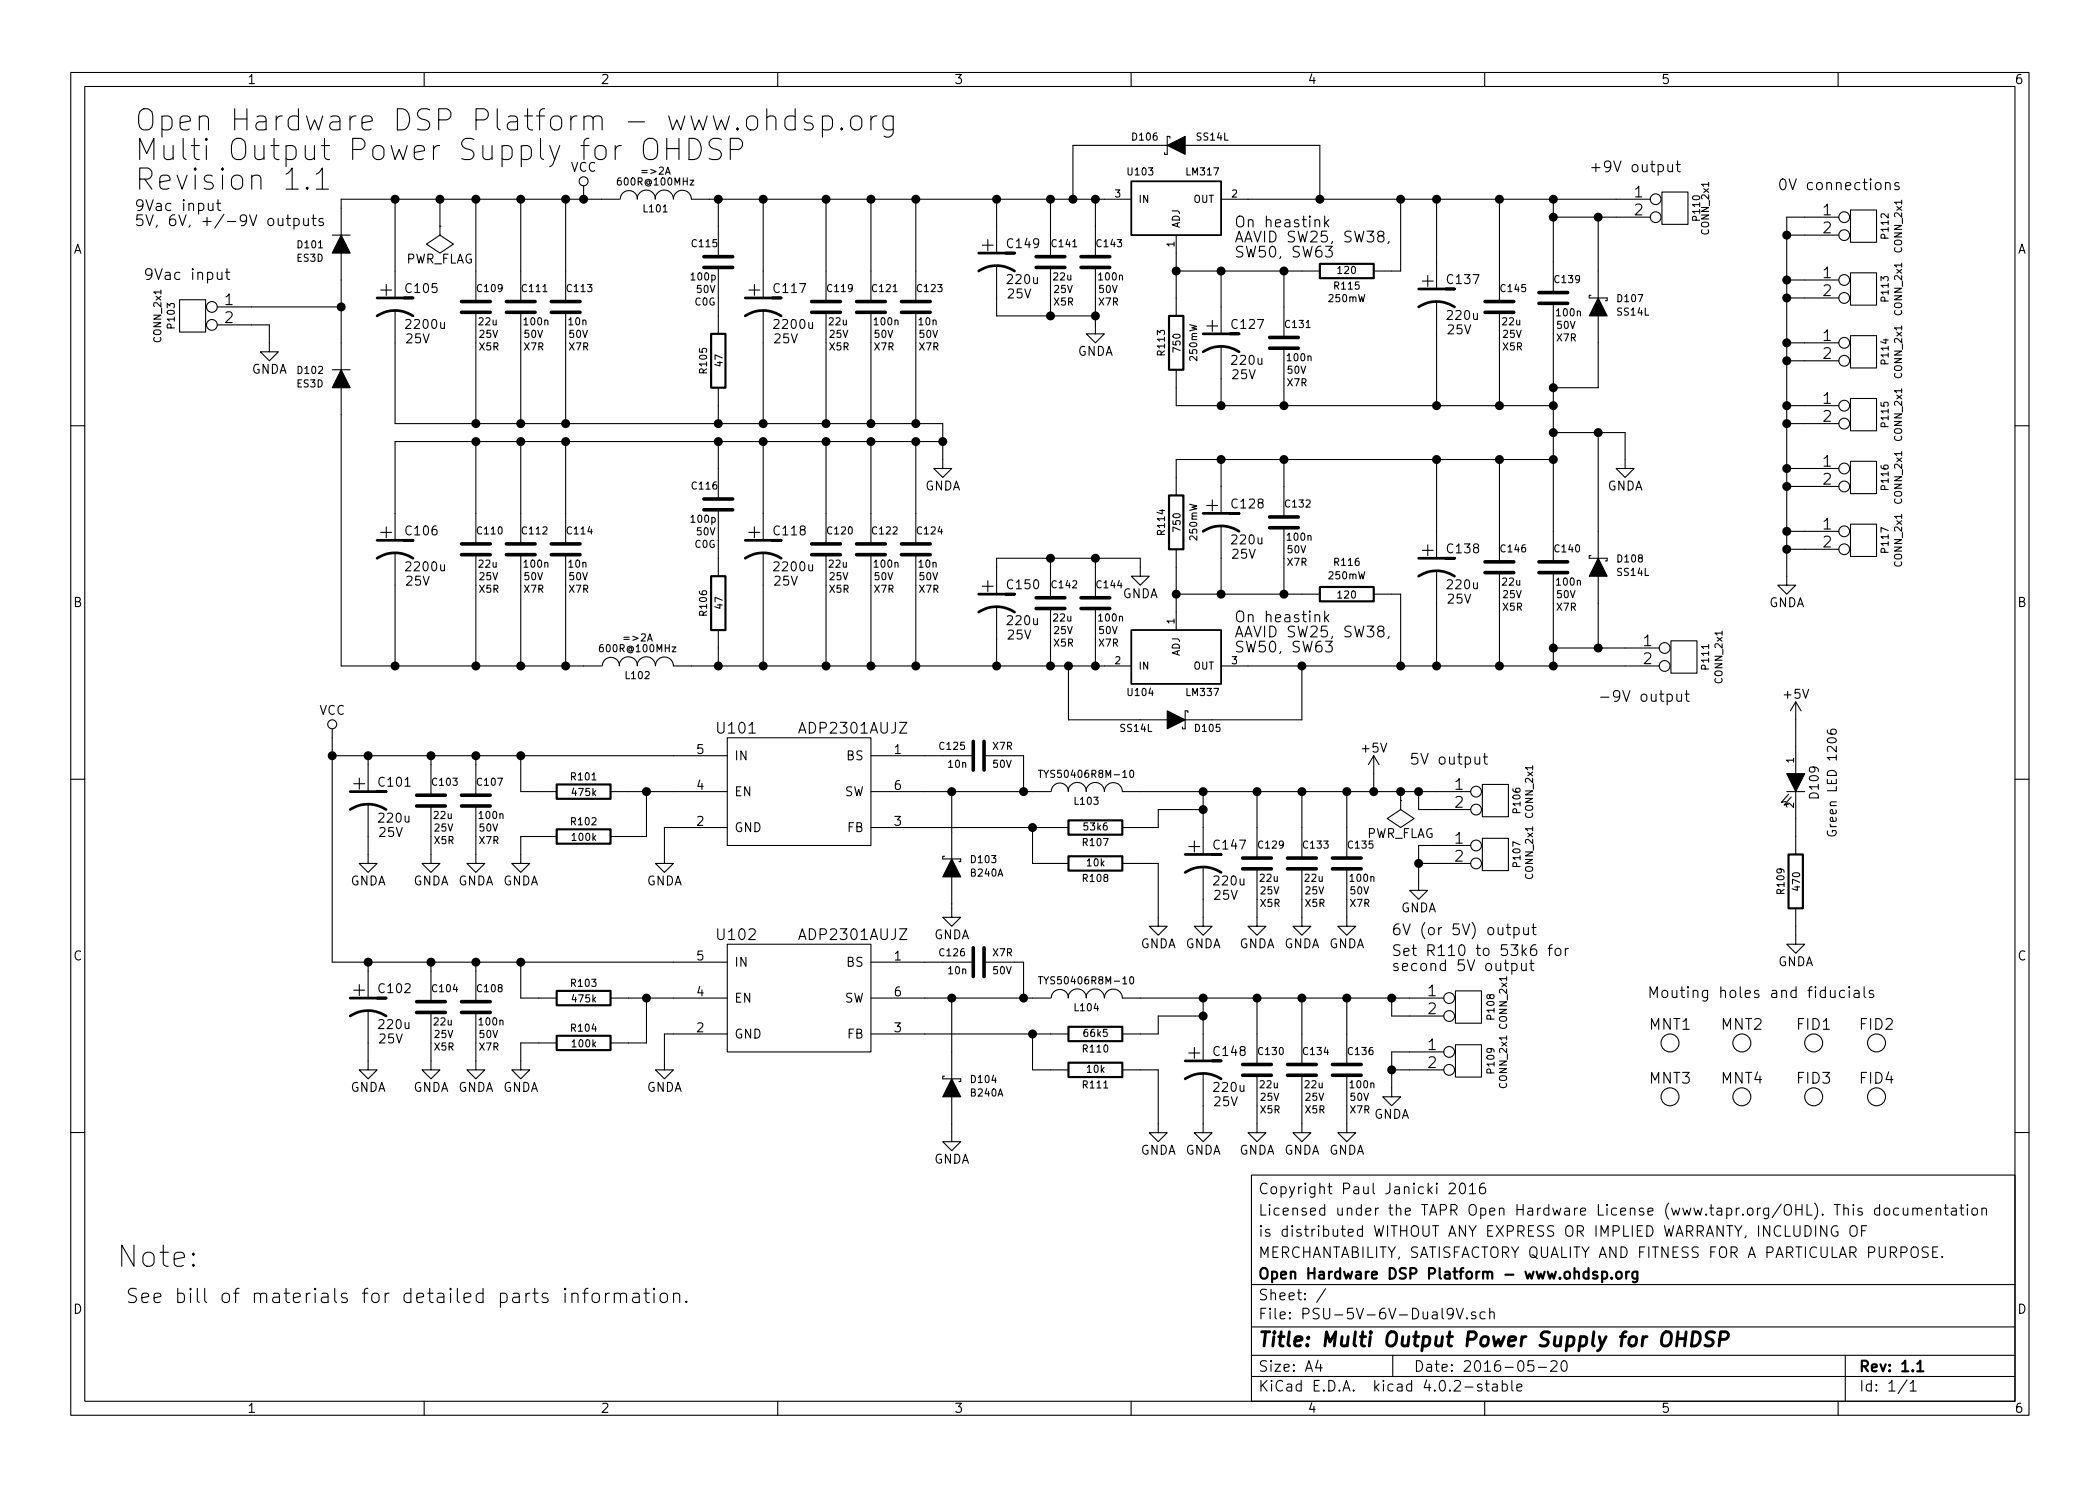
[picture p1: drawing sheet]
<svg xmlns="http://www.w3.org/2000/svg" width="297mm" height="210mm" viewBox="0 0 297 210" stroke-linecap="round" stroke-linejoin="round" font-family="sans-serif">
<g fill="none" stroke="#000" stroke-width=".15">
<path d="M10 10.3h277v189.9h-277zM12 12.2h273v186.1h-273zM60 10.3v1.9M91.4 19.7a1.02 1.02 0 0 1 1.5 .3l.1 .6v1l-.1 .6a1.03 1.03 0 0 1-1.2 .4 1.03 1.03 0 0 1-.7-1v-1l.2-.6zM94.3 19.6v3M96 19.6v3M97.5 19.6a1.41 1.41 0 0 1 1.7 1.7 1.31 1.31 0 0 1-1.7 1.3zM102 19.7l-.4-.1h-.7a.74 .74 0 0 0-.6 .7 .74 .74 0 0 0 .6 .7 1.07 1.07 0 0 1 1.1 .7 .77 .77 0 0 1-.6 .9h-.7l-.4-.2M108.5 16.7a.76 .76 0 0 1 1.3 .1v1.6M110 10.3v1.9M112.5 16.5a.96 .96 0 0 0-1.5 .5v.8l.2 .3a.99 .99 0 0 0 1.3 .2M112.5 15.4v3"/>
<path d="M114.9 16.5l-.3-.1h-.4l-.3 .1-.2 .3 .2 .4 1 .3 .1 .3-.1 .5-.3 .1h-.6l-.3-.1M116.3 16.5l.3-.1h.6l.3 .1 .3 .5v.8l-.3 .5-.3 .1h-.6l-.3-.1M116.3 16.4v3M119 18.1l.2 .2-.2 .1-.1-.1 .1-.2v.3M120.5 16.7a.81 .81 0 0 1 1.4 .3v.8a.82 .82 0 0 1-.8 .6 .82 .82 0 0 1-.8-.6v-.8zM123.2 16.4v2M124.1 16.4a.73 .73 0 0 0-.9 .6M126.3 16.4v2.4a.84 .84 0 0 1-1.3 .4M126.3 16.5a.96 .96 0 0 0-1.4 .5v.8l.1 .3a.99 .99 0 0 0 1.3 .2M160 10.3v1.9M165.5 19.6v-.3h-.4v2.5h-.4v-.2M210 10.3v1.9"/>
<path d="M260 10.3v1.9M29.5 28.8v.8a.38 .38 0 0 0 .6 0M30.1 28.8v1M30.6 28.8h.6M30.7 38.5v.8a.38 .38 0 0 0 .7 .1M30.8 28.3v1.3l.1 .1 .3 .1M31.4 38.5v1M31.9 38.5h.6M32.1 38v1.3l.1 .2h.3M39.3 30.9v.8a.38 .38 0 0 0 .7 .1M40 30.9v1M40.5 30.9h.6"/>
<path d="M40.7 30.4v1.3l.1 .1 .3 .1M41.6 31a.48 .48 0 0 1 .6 .1l.1 .5a.48 .48 0 0 1-.7 .2M41.6 30.9v1.5M43 30.9v.8a.38 .38 0 0 0 .6 .1M43.5 26.5l.1 .1-.1 .2-.2-.2 .2-.1v.3M43.6 30.9v1M44.1 30.9h.6M44.3 30.4v1.3l.1 .1 .3 .1M44.7 24.6l.3-.1 .6-.7v3M44.7 26.8h1.8M45.7 31l-.4-.1-.2 .2 .1 .2 .5 .2 .1 .1-.1 .2-.1 .1-.5-.1M47 33.3h2.5"/>
<path d="M48.3 35.8v16.5M55.9 28.2v14M62.2 32h.1M62.2 32v1.3l1.9 1.2-1.9 1.3-1.9-1.3 1.9-1.2M62.2 28.2v3.8M67.3 28.2v14.5M73.7 28.2v14.5M80 28.2v14.5M82.5 26.3v1.9M87.6 28.2h-39.3v5.1M87.7 28.2a1.22 1.22 0 0 1 1.3-1.2 1.22 1.22 0 0 1 1.2 1.2M90.1 28.2a1.3 1.3 0 0 1 1.3-1.3 1.3 1.3 0 0 1 1.3 1.3"/>
<path d="M92.7 28.2a1.3 1.3 0 0 1 1.3-1.3 1.3 1.3 0 0 1 1.2 1.3 1.27 1.27 0 0 1 1.3-1.3 1.27 1.27 0 0 1 1.3 1.3M94.3 21h1.7M97.8 28.2h62.2M101.6 28.2v8.1M101.6 37.8v9.4M103.3 21.2h1.1a.81 .81 0 0 0 .7-.8 .81 .81 0 0 0-.7-.8h-1.1v3M107.9 28.2v14M116.8 28.2v14.5M123.2 28.2v14.5M129.5 28.2v14.5M141 37.6v7.1h13.9M141 28.2v7.6"/>
<path d="M148.6 28.2v8.1M148.6 37.8v6.9M154.9 37.8v9.4h1.3l-1.3 1.3-1.2-1.3h1.2M154.9 28.2v8.1M165.1 20.6h-13.3v7.6M166.4 33.3v11.4M166.4 38.3h20.3M167.6 20.6h19.1v7.6M172.7 28.2h60.7M172.7 38.3v8.9M181.6 38.3v9.4M187.4 30.6v1.5"/>
<path d="M187.5 34.8h.9l-.5 .6a.44 .44 0 0 1 .5 .3v.4l-.1 .2-.6 .1-.2-.2M187.5 31.5l.5 .6M188 31.1l-.6 .6M195.2 33.4l-.3-.3v-.2a.48 .48 0 0 1 .8 0l.1 .2-.3 .3a.47 .47 0 0 0-.6 .2v.4a.48 .48 0 0 0 .4 .3 .48 .48 0 0 0 .5-.3v-.4l-.3-.2M196.5 34.2l-.2 .3M198.1 28.2v10.1h-3.8M203.2 28.2v12.7M212.1 28.2v14.5M219.7 28.2v13.2M219.7 30.7h13.7M226.1 30.7v11.5M235.1 27.2h3.7v4.5h-3.7z"/>
<path d="M235.9 23.3v.8a.38 .38 0 0 0 .7 0M236.6 23.3v1M237.1 23.3h.6M237.3 22.8v1.3l.1 .1 .3 .1M252.7 33.3h7.4M252.7 39.6h7.4M260.1 30.7h-7.4v52.1h1.3l-1.3 1.3-1.2-1.3h1.2M261.7 29.7h3.7v4.6h-3.7zM261.7 38.6h3.7v4.6h-3.7zM266.7 26a.38 .38 0 0 1 .7 .1v.7M266.7 25.8v1M268.6 25.9l-.4-.1-.2 .3 .1 .2 .5 .1 .1 .2-.1 .2h-.1h-.5"/>
<path d="M25.4 42.4h3.7v4.6h-3.7zM30.7 46h7.4v3.8h1.3l-1.3 1.2-1.3-1.2h1.3M30.7 43.4h17.6M47 52.3h2.5M48.3 54.9v39.3h36.8M55.9 43.9v16h77.4v6.4h1.3l-1.3 1.3-1.2-1.3h1.2M67.3 44.2v15.7M73.7 44.2v15.7M80 44.2v15.7M101.6 54.9v5M107.9 43.9v16M116.8 44.2v15.7"/>
<path d="M123.2 44.2v15.7M129.5 44.2v15.7M166.4 52.3v5.1h53.3M172.7 49v8.4M181.6 49.3v8.1M203.2 42.7v14.7M212.1 44.2v13.2M219.7 42.9v36.6M225 41.8h-.2v.4h2.5v.3h-.2M226.1 44.7v10.2h-6.4M252.7 57.4h7.4M252.7 59.9h7.4"/>
<path d="M252.7 51h7.4M252.7 48.5h7.4M252.7 42.2h7.4M261.7 47.5h3.7v4.6h-3.7zM261.7 56.4h3.7v4.6h-3.7zM10 60.2h2M55.9 78.2v16M67.3 62.5v14.5M67.3 78.5v15.7M73.7 62.5v14.5M73.7 78.5v15.7M80 62.5v14.5"/>
<path d="M80 78.5v15.7M101.6 62.5v8.1M101.6 72.1v9.4M107.9 62.5v13.9M107.9 78.2v16M116.8 62.5v14.5M116.8 78.5v15.7M123.2 62.5v14.5M123.2 78.5v15.7M129.5 62.5v14.5M129.5 78.5v15.7M133.3 62.5h-77.4v13.9"/>
<path d="M148.6 79v5.6M154.9 79v5.6M166.4 77.7v11.4M172.7 65v7.6M172.7 74.4v9.7M181.6 65v8.1M181.6 74.7v9.4M203.2 65v14M212.1 65v14.5M219.7 61.2h10.2v5.1h1.2l-1.2 1.3-1.3-1.3h1.3M219.7 65h-53.3v5.1M225 78.6h-.2v.4h2.5v.4h-.2"/>
<path d="M226.1 61.2v17.8M252.7 77.7h7.4M252.7 75.2h7.4M252.7 68.8h7.4M252.7 66.3h7.4M261.7 65.3h3.7v4.5h-3.7zM261.7 74.2h3.7v4.5h-3.7zM285 60.2h2M85.2 94.2a1.22 1.22 0 0 1 1.2-1.2 1.22 1.22 0 0 1 1.2 1.2M87.6 94.2a1.3 1.3 0 0 1 1.3-1.3 1.3 1.3 0 0 1 1.3 1.3M90.1 94.2a1.3 1.3 0 0 1 1.3-1.3 1.3 1.3 0 0 1 1.3 1.3 1.27 1.27 0 0 1 1.3-1.2 1.27 1.27 0 0 1 1.2 1.2M95.2 94.2h64.8"/>
<path d="M101.6 89.1v5.1M141 85.8v8.4M148.6 86.1v8.1M151.1 94.2v7.6h14M154.9 86.1v8.1M161.3 81.5h-1.3l1.3 1.3 1.3-1.3h-1.3v-2.5h-20.3v5.1M166.4 84.1h20.3M172.7 94.2h62M184.1 94.2v7.6h-16.5M187.4 86.5v1.5M187.5 90.7h.9l-.5 .6a.44 .44 0 0 1 .5 .3v.4l-.1 .2h-.6l-.2-.1M187.5 87.4l.5 .6"/>
<path d="M188 87l-.6 .5M194.3 84.1h3.8v10.1M195.2 89.2l-.3-.3v-.2a.48 .48 0 0 1 .8 0l.1 .2-.3 .3a.47 .47 0 0 0-.6 .3v.3a.48 .48 0 0 0 .4 .3 .48 .48 0 0 0 .5-.3v-.3l-.3-.3M196.5 90l-.2 .3M203.2 80.8v13.4M212.1 81v13.2M219.7 81v13.2M219.7 91.7h15M226.1 81.5v10.2M236.3 90.7h3.7v4.5h-3.7zM237.2 98.2v.8a.38 .38 0 0 0 .6 .1M237.8 98.2v1"/>
<path d="M238.4 98.2h.5M238.6 97.7v1.3v.2h.3M254 99.3v10.2M254 99.3l-.8 1.3M254 99.3l.8 1.3M10 110.3h2M47 106.9h55.9M47 103.1v33h55.9M52.1 113.8v8.4h1.2l-1.2 1.2-1.3-1.2h1.3M52.1 106.9v5.1M61 114v8.2h1.2l-1.2 1.2-1.3-1.2h1.3M61 106.9v5.6"/>
<path d="M67.3 114v8.2h1.3l-1.3 1.2-1.3-1.2h1.3M67.3 106.9v5.6M73.7 106.9v5.1h5M78.7 118.4h-5v3.8h1.2l-1.2 1.2-1.3-1.2h1.3M86.4 112h16.5M91.4 112v6.4h-5M102.9 104.4h20.3v15.2h-20.3zM102.9 117.1h-8.9v5.1h1.2l-1.2 1.2-1.3-1.2h1.3M123.2 106.9h14.5M123.2 117.1h27.9M123.2 112h25.4M134.6 112v9.5"/>
<path d="M139.2 106.9h5.6v5.1M146 117.1v5.1h5.1M146.9 109h.6M147.2 109v1M148.7 112a1.22 1.22 0 0 1 1.2-1.2 1.22 1.22 0 0 1 1.2 1.2M151.1 112a1.3 1.3 0 0 1 1.3-1.3 1.3 1.3 0 0 1 1.3 1.3M153.6 112a1.3 1.3 0 0 1 1.3-1.3 1.3 1.3 0 0 1 1.3 1.3 1.27 1.27 0 0 1 1.3-1.3 1.27 1.27 0 0 1 1.2 1.3h49.3M159.9 109.1l.2-.1a.59 .59 0 0 1-.1 1l-.1-.1-.1-.3zM168 100.8v-.2h-.4v2.5h-.3v-.2M170.2 114.5h-6.4v2.6h-5.1M170.2 112v8.9M177.8 112v9.4"/>
<path d="M184.1 112v9.4M190.5 112v9.4M194.3 106.9l-.8 1.3M194.3 106.9v5.1M194.3 106.9l.8 1.3M198.1 113.3h.1M198.1 113.3v1.2l1.9 1.3-1.9 1.3-1.9-1.3 1.9-1.3M198.1 112v1.3M200.7 112v2.5h7.3M208 119.6h-7.3v6.4h1.2l-1.2 1.2-1.3-1.2h1.3M208.6 107.1v.8a.38 .38 0 0 0 .7 .1M209.3 107.1v1"/>
<path d="M209.7 118.6h3.7v4.6h-3.7zM209.7 111h3.7v4.6h-3.7zM209.8 107.1h.6M210 106.6v1.3l.1 .1 .3 .1M252.7 112h2.6M253 112.4l-1 1.1 .6-.1M253.4 112.8l-1.1 1.1 .7-.1M254 112v8.9M258.5 103.3a.47 .47 0 0 0 .5 .6h.5l.2-.1v-.4l-.1-.2h-.4l-.2 .1v.4l.2 .2M258.5 117.6a.51 .51 0 0 0 .1 .6 .51 .51 0 0 0 .6 .1 .47 .47 0 0 0 .5-.2 .47 .47 0 0 0-.1-.6h-.4v.2M285 110.3h2M52.1 136.1v5.1"/>
<path d="M61 136.1v5.6M67.3 136.1v5.6M73.7 136.1v5.1h5M102.9 133.6h20.3v15.2h-20.3zM123.2 136.1h14.5M133.6 121.2h-.3v.3h2.6v.4h-.3M134.6 124.1v5.7h1.3l-1.3 1.3-1.3-1.3h1.3M139.2 136.1h5.6v5.1M146.9 138.2h.6M147.2 138.2v1M158.7 122.2h5.1v8.9h1.3l-1.3 1.2-1.2-1.2h1.2M159.9 138.3l.2-.1a.59 .59 0 0 1-.1 1l-.1-.1-.1-.3z"/>
<path d="M170.2 122.7v8.4h1.2l-1.2 1.2-1.3-1.2h1.3M177.8 122.9v8.2h1.3l-1.3 1.2-1.3-1.2h1.3M184.1 122.9v8.2h1.3l-1.3 1.2-1.2-1.2h1.2M190.5 122.9v8.2h1.3l-1.3 1.2-1.3-1.2h1.3M200.7 122.2h7.3M213.8 136.4a.48 .48 0 0 1 .7 .1l.1 .6a.48 .48 0 0 1-.8 .2M214.1 131.3a.48 .48 0 0 1 .7 .1l.1 .6a.48 .48 0 0 1-.8 .2M214.1 131.2v1.6M215.2 136.3v.8a.38 .38 0 0 0 .7 .1M215.5 131.2v.8a.38 .38 0 0 0 .7 .1M215.9 136.3v1M216.2 131.2v1.1"/>
<path d="M216.4 136.3h.6M216.6 135.8v1.3l.1 .2h.3M216.7 131.2h.6M216.9 130.7v1.3l.1 .2 .3 .1M217.2 133.7a.62 .62 0 0 0-.7 .6v.6a.48 .48 0 0 0 .4 .3 .48 .48 0 0 0 .5-.3v-.4a.48 .48 0 0 0-.5-.3 .48 .48 0 0 0-.4 .3M219 134.2h.6M219.6 133.7l-.3 .1-.1 .1v1.3M220 134.3a.42 .42 0 0 1 .5-.1 .42 .42 0 0 1 .3 .3v.4a.43 .43 0 0 1-.4 .3 .43 .43 0 0 1-.4-.3zM221.4 134.2v1M221.8 134.2l-.2 .1-.2 .2M254 128.5v5.1h1.3l-1.3 1.3-1.3-1.3h1.3M261.6 139.6l-.1 .1 .1 .1v-.1v-.1v.2"/>
<path d="M263.7 139.6v1.3l.2 .2M52.1 143v8.4h1.2l-1.2 1.2-1.3-1.2h1.3M61 143.3v8.1h1.2l-1.2 1.2-1.3-1.2h1.3M67.3 143.3v8.1h1.3l-1.3 1.2-1.3-1.2h1.3M78.7 147.6h-5v3.8h1.2l-1.2 1.2-1.3-1.2h1.3M86.4 141.2h16.5M91.4 141.2v6.4h-5M102.9 146.3h-8.9v5.1h1.2l-1.2 1.2-1.3-1.2h1.3M123.2 146.3h27.9M123.2 141.2h25.4M133.6 152.3h-.3v.3h2.6v.4h-.3M134.6 155.2v6.3h1.3l-1.3 1.3-1.3-1.3h1.3"/>
<path d="M134.6 141.2v11.4M146 146.3v5.1h5.1M148.7 141.2a1.22 1.22 0 0 1 1.2-1.2 1.22 1.22 0 0 1 1.2 1.2M151.1 141.2a1.3 1.3 0 0 1 1.3-1.3 1.3 1.3 0 0 1 1.3 1.3M153.6 141.2a1.3 1.3 0 0 1 1.3-1.3 1.3 1.3 0 0 1 1.3 1.3 1.27 1.27 0 0 1 1.3-1.3 1.27 1.27 0 0 1 1.2 1.3M158.7 151.4h5.1v8.9h1.3l-1.3 1.2-1.2-1.2h1.2M158.7 141.2h45.5M170.2 151.9v8.4h1.2l-1.2 1.2-1.3-1.2h1.3M170.2 143.8h-6.4v2.5h-5.1M170.2 141.2v8.9M177.8 152.1v8.2h1.3l-1.3 1.2-1.3-1.2h1.3M177.8 141.2v9.4"/>
<path d="M184.1 152.1v8.2h1.3l-1.3 1.2-1.2-1.2h1.2M184.1 141.2v9.4M190.5 152.1v8.2h1.3l-1.3 1.2-1.3-1.2h1.3M190.5 141.2v9.4M196.8 151.4h7.4M196.8 141.2v2.6h7.4M204.2 148.8h-7.4v6.4h1.3l-1.3 1.3-1.2-1.3h1.2M205.9 140.2h3.6v4.6h-3.6zM205.9 147.8h3.6v4.6h-3.6zM258.9 140.1v.8a.38 .38 0 0 0 .7 .1M259.6 140.1v1M260.9 140.2a.48 .48 0 0 0-.6 .1l-.1 .6a.48 .48 0 0 0 .7 .2"/>
<path d="M261.6 140.1v1M262.3 140.2l.2-.1 .4 .1 .1 .9M263 140.5l-.5 .1a.3 .3 0 0 0-.3 .3 .3 .3 0 0 0 .3 .2h.5M265 140.2l-.4-.1-.2 .3 .1 .2 .5 .1v.2v.2h-.2h-.4M10 160.2h2M177 166.3h108v32h-108zM205 167.6l.2-.2 .5 .1a.37 .37 0 0 1 .1 .5l-.9 .9h1M206.6 167.6a.35 .35 0 0 1 .3-.2 .35 .35 0 0 1 .3 .3 .77 .77 0 0 1-.4 1.2 .9 .9 0 0 1-.2-1.3zM207.8 167.8l.5-.4v1.5M207.8 168.9h.9M210 167.4a.59 .59 0 0 0-.7 .6v.8l.2 .1h.4l.2-.1v-.5l-.1-.3h-.5l-.2 .3M258.4 173.4v1.5l-.9-1.5v1.5"/>
<path d="M259.9 173.5a.69 .69 0 0 0-.8 .2 .69 .69 0 0 0 0 .9 .54 .54 0 0 0 .9 .2v-.5h-.3M261.7 173.7l.3-.3a.53 .53 0 0 1 .7 .5v.5a.51 .51 0 0 1-.8 .4 1.05 1.05 0 0 1-.2-1.1zM263.3 174.1h.5M264 173.4h-.7v1.5M265.9 171l-.5-.1-.2 .3v.6l.2 .1h.5M265.9 170.4v1.5M266.6 171.1a.41 .41 0 0 1 .7 .1v.4a.41 .41 0 0 1-.4 .3 .41 .41 0 0 1-.4-.3zM268.6 171l-.5-.1-.3 .3 .1 .6 .2 .1h.5M269.2 170.9l.1 1a.4 .4 0 0 0 .5-.1M269.8 170.9v1M270.6 171.1a.38 .38 0 0 1 .6 0v.8M270.6 170.9v1"/>
<path d="M271.2 171.1a.36 .36 0 0 1 .3-.2 .36 .36 0 0 1 .4 .2v.8M272.5 171.4l.7-.1v-.3l-.5-.1-.2 .2 .1 .8h.1h.5M272.7 176.5l-.2-.1-.5 .1a.35 .35 0 0 0-.1 .4 .35 .35 0 0 0 .3 .2l.4 .2a.35 .35 0 0 1 .1 .3 .35 .35 0 0 1-.2 .3l-.6-.1M273.4 177.1h.5M273.9 171.1a.38 .38 0 0 1 .6 0v.8M273.9 170.9v1M274.1 176.4h-.7v1.5h.7M274.7 177.8h.1l-.1 .1v-.1v.1M275 170.9h.6M275.2 170.4v1.3l.2 .2h.2M276.1 171l.1-.1 .5 .1v.9M276.7 171.3l-.5 .1-.2 .2 .1 .3h.1h.5"/>
<path d="M277.2 170.9h.6M277.4 170.4v1.3l.2 .2h.2M278.3 170.4l-.1 .1 .1 .1 .1-.1-.1-.1v.2M278.3 170.9v1M279 171.1a.41 .41 0 0 1 .7 .1v.4a.41 .41 0 0 1-.4 .3 .41 .41 0 0 1-.4-.3zM280.3 171.1a.38 .38 0 0 1 .7 0v.8M280.3 170.9v1M285 160.2h2M60 198.3v1.9M79.9 182.3l-.1 .1 .1 .1 .1-.1-.1-.1v.2M79.9 183v1.3M80.9 183.2a.51 .51 0 0 1 .9 .1v1"/>
<path d="M80.9 183v1.3M82.4 183h.8M83.2 182.3l-.4 .1-.1 .2v1.7M83.8 183.2a.54 .54 0 0 1 1 .2v.5a.54 .54 0 0 1-.5 .4 .54 .54 0 0 1-.6-.4v-.5zM85.6 183v1.3M86.2 183a.45 .45 0 0 0-.6 .4M86.9 183.2a.51 .51 0 0 1 .9 .1v1M86.9 183v1.3M87.8 183.3a.49 .49 0 0 1 .7-.2l.1 .2v1M89.6 183.1l.1-.1 .6 .1 .1 .2v1M90.4 183.4l-.2 .1h-.5a.39 .39 0 0 0-.3 .4 .39 .39 0 0 0 .3 .4h.5l.2-.1M91.1 183h.7"/>
<path d="M91.4 182.3v1.7l.1 .2 .3 .1M92.5 182.3l-.1 .1 .1 .1 .1-.1-.1-.1v.2M92.5 183v1.3M93.5 183.2a.54 .54 0 0 1 .9 .2v.5a.54 .54 0 0 1-.5 .4 .54 .54 0 0 1-.5-.4v-.5zM95.3 183.2a.51 .51 0 0 1 .8 .1v1M95.3 183v1.3M97.1 184.1l.1 .1-.1 .1-.1-.1 .1-.1v.2M110 198.3v1.9M160 198.3v1.9M177 194.8h108M177 191.8h108M177 187.8h108"/>
<path d="M177 181.8h108M186.4 192.5l-.3 1h.9M186.8 193v1M187.5 182.3l-1.3 2M197 191.8v3M205.6 185.7l-.3 .3h-.3l-.3-.3v-.3l.2-.2 .4-.1 .2 .2a1.19 1.19 0 0 1-.2 1.2l-.4 .1M206 185.1l.5 1.5 .5-1.5M207.5 186.5h.1l-.1 .1-.1-.1h.1v.1M208.7 185.7a.37 .37 0 0 0-.6 .1v.1a.54 .54 0 0 0 .6 .3l.1 .1-.1 .2-.1 .1-.5-.1M209.6 195.9a.37 .37 0 0 0-.6 .1v.1a.54 .54 0 0 0 .6 .3l.1 .1-.1 .2-.2 .1-.4-.1M210 198.3v1.9M210.1 185.7l-.5-.1-.3 .3 .1 .6 .2 .1 .5-.1"/>
<path d="M210.1 195.8h.5M210.3 195.3v1.3l.2 .2h.1M210.7 185.7a.38 .38 0 0 1 .7 .1v.8M210.7 185.1v1.5M211.2 195.9l.1-.1 .4 .1 .1 .9M211.8 196.2l-.5 .1-.2 .2 .1 .2 .1 .1 .5-.1M212.5 195.9a.48 .48 0 0 1 .6 .1l.1 .1-.1 .6a.48 .48 0 0 1-.6 0M212.5 195.3v1.5M213.8 195.3v1.3l.2 .2M214.6 196.3l.7-.1-.1-.3-.4-.1-.2 .2v.7l.2 .1 .4-.1M216.9 192.5h-.7l-.1 .7a.62 .62 0 0 1 .7 0l.2 .2-.1 .5-.2 .1h-.4l-.2-.1M217.6 193.5h1.1"/>
<path d="M219.4 192.7l.2-.2 .5 .1a.37 .37 0 0 1 .1 .6l-.9 .8h.9M221 192.7a.35 .35 0 0 1 .3-.2 .35 .35 0 0 1 .3 .3 .77 .77 0 0 1-.4 1.2 .9 .9 0 0 1-.2-1.3zM260 198.3v1.9M261 191.8v6.5M269.7 195.2l-1.2 2M270.2 195.8l.4-.5v1.5M270.2 196.8h.8"/>
<circle cx="82.5" cy="25.6" r=".63"/>
<circle cx="234.2" cy="28.2" r=".76"/>
<circle cx="234.2" cy="30.7" r=".76"/>
<circle cx="260.9" cy="39.6" r=".76"/>
<circle cx="260.9" cy="33.3" r=".76"/>
<circle cx="260.9" cy="30.7" r=".76"/>
<circle cx="30" cy="46" r=".76"/>
<circle cx="30" cy="43.4" r=".76"/>
<circle cx="260.9" cy="51" r=".76"/>
<circle cx="260.9" cy="57.4" r=".76"/>
<circle cx="260.9" cy="42.2" r=".76"/>
<circle cx="260.9" cy="48.5" r=".76"/>
<circle cx="260.9" cy="59.9" r=".76"/>
<circle cx="260.9" cy="75.2" r=".76"/>
<circle cx="260.9" cy="77.7" r=".76"/>
<circle cx="260.9" cy="68.8" r=".76"/>
<circle cx="260.9" cy="66.3" r=".76"/>
<circle cx="235.5" cy="91.7" r=".76"/>
<circle cx="235.5" cy="94.2" r=".76"/>
<circle cx="47" cy="102.5" r=".63"/>
<circle cx="208.8" cy="112" r=".76"/>
<circle cx="208.8" cy="119.6" r=".76"/>
<circle cx="208.8" cy="114.5" r=".76"/>
<circle cx="208.8" cy="122.2" r=".76"/>
<circle cx="205" cy="141.2" r=".76"/>
<circle cx="205" cy="151.4" r=".76"/>
<circle cx="205" cy="148.8" r=".76"/>
<circle cx="205" cy="143.8" r=".76"/>
<circle cx="236.2" cy="147.6" r="1.27"/>
<circle cx="236.2" cy="155.2" r="1.27"/>
<circle cx="246.4" cy="155.2" r="1.27"/>
<circle cx="246.4" cy="147.6" r="1.27"/>
<circle cx="256.5" cy="147.6" r="1.27"/>
<circle cx="256.5" cy="155.2" r="1.27"/>
<circle cx="265.4" cy="155.2" r="1.27"/>
<circle cx="265.4" cy="147.6" r="1.27"/>
</g>
<g fill="none" stroke="#000" stroke-width=".3">
<path d="M186.7 37.3h7.6v2.1h-7.6zM100.6 47.2h2v7.7h-2zM165.4 44.7h2v7.6h-2zM165.4 70.1h2v7.6h-2zM100.6 81.5h2v7.6h-2zM186.7 83.1h7.6v2h-7.6zM78.7 111h7.7v2h-7.7zM78.7 117.3h7.7v2.1h-7.7zM151.1 116.1h7.6v2h-7.6zM151.1 121.2h7.6v2h-7.6zM253 120.9h2v7.6h-2zM78.7 140.2h7.7v2h-7.7z"/>
<path d="M78.7 146.6h7.7v2h-7.7zM151.1 145.3h7.6v2h-7.6zM151.1 150.4h7.6v2h-7.6zM226.6 179.9v1.5M230 179.9v1M230.5 179.9l-.3 .1-.2 .2M231.6 179.9v1.2a.39 .39 0 0 1-.6 .3M225.9 180a.37 .37 0 0 0-.6 .1v.1a.54 .54 0 0 0 .6 .3l.1 .1-.1 .2-.1 .1-.5-.1M226.6 180a.48 .48 0 0 1 .7 .1v.1v.6a.48 .48 0 0 1-.7 0M228 180.8v.1l-.1-.1h.1v.1M228.7 180.1a.41 .41 0 0 1 .7 .1v.4a.41 .41 0 0 1-.4 .3 .41 .41 0 0 1-.4-.3zM231.6 180l-.4-.1-.3 .3 .1 .6 .2 .1 .4-.1"/>
<path d="M271.2 193l.4-.5v1.5M271.2 194h.9"/>
</g>
<path d="M237.3 189.4h1.1M238.5 188.4l-.2 2M239.5 188.4h.5a1.03 1.03 0 0 1 .2 1.8l-.5 .2h-.5zM242.5 188.5l-.7-.1a.5 .5 0 0 0-.5 .5 .5 .5 0 0 0 .4 .5l.3 .1a.48 .48 0 0 1 .3 .5 .48 .48 0 0 1-.4 .4l-.8-.1M243.3 189.5h.7a.56 .56 0 0 0 .5-.5 .56 .56 0 0 0-.4-.6h-.7l-.2 2" fill="none" stroke="#000" stroke-width=".41"/>
<path d="M48.3 33.3l1.2 2.5h-2.5zM165.1 20.6l2.5-1.3v2.5zM48.3 52.3l1.2 2.6h-2.5zM226.1 42.2l1.2 2.5h-2.5zM226.1 79l1.2 2.5h-2.5zM165.1 100.6l2.5 1.2-2.5 1.3zM252.7 109.5h2.6l-1.3 2.5zM134.6 121.5l1.3 2.6h-2.6zM134.6 152.6l1.3 2.6h-2.6z" fill="#000" stroke="#000" stroke-width=".15"/>
<path d="M160 25.6h12.7v7.7h-12.7zM160 89.1h12.7v7.7h-12.7z" fill="none" stroke="#000" stroke-width=".25"/>
<g fill="#000" stroke="#000" stroke-width=".25">
<circle cx="55.9" cy="28.2" r=".51"/>
<circle cx="62.2" cy="28.2" r=".51"/>
<circle cx="67.3" cy="28.2" r=".51"/>
<circle cx="73.7" cy="28.2" r=".51"/>
<circle cx="80" cy="28.2" r=".51"/>
<circle cx="82.6" cy="28.2" r=".51"/>
<circle cx="101.6" cy="28.2" r=".51"/>
<circle cx="108" cy="28.2" r=".51"/>
<circle cx="116.8" cy="28.2" r=".51"/>
<circle cx="123.2" cy="28.2" r=".51"/>
<circle cx="129.5" cy="28.2" r=".51"/>
<circle cx="141" cy="28.2" r=".51"/>
<circle cx="148.6" cy="28.2" r=".51"/>
<circle cx="151.8" cy="28.2" r=".51"/>
<circle cx="154.9" cy="28.2" r=".51"/>
<circle cx="166.4" cy="38.3" r=".51"/>
<circle cx="172.7" cy="38.3" r=".51"/>
<circle cx="181.6" cy="38.3" r=".51"/>
<circle cx="186.7" cy="28.2" r=".51"/>
<circle cx="198.1" cy="28.2" r=".51"/>
<circle cx="203.2" cy="28.2" r=".51"/>
<circle cx="212.1" cy="28.2" r=".51"/>
<circle cx="219.7" cy="28.2" r=".51"/>
<circle cx="219.7" cy="30.7" r=".51"/>
<circle cx="226.1" cy="30.7" r=".51"/>
<circle cx="252.7" cy="33.3" r=".51"/>
<circle cx="252.7" cy="39.6" r=".51"/>
<circle cx="48.3" cy="43.4" r=".51"/>
<circle cx="67.3" cy="59.9" r=".51"/>
<circle cx="73.7" cy="59.9" r=".51"/>
<circle cx="80" cy="59.9" r=".51"/>
<circle cx="101.6" cy="59.9" r=".51"/>
<circle cx="108" cy="59.9" r=".51"/>
<circle cx="116.8" cy="59.9" r=".51"/>
<circle cx="123.2" cy="59.9" r=".51"/>
<circle cx="129.5" cy="59.9" r=".51"/>
<circle cx="148.6" cy="44.7" r=".51"/>
<circle cx="154.9" cy="44.7" r=".51"/>
<circle cx="172.7" cy="57.4" r=".51"/>
<circle cx="181.6" cy="57.4" r=".51"/>
<circle cx="203.2" cy="57.4" r=".51"/>
<circle cx="212.1" cy="57.4" r=".51"/>
<circle cx="219.7" cy="54.9" r=".51"/>
<circle cx="219.7" cy="57.4" r=".51"/>
<circle cx="252.7" cy="57.4" r=".51"/>
<circle cx="252.7" cy="59.9" r=".51"/>
<circle cx="252.7" cy="48.5" r=".51"/>
<circle cx="252.7" cy="51" r=".51"/>
<circle cx="252.7" cy="42.2" r=".51"/>
<circle cx="67.3" cy="62.5" r=".51"/>
<circle cx="73.7" cy="62.5" r=".51"/>
<circle cx="80" cy="62.5" r=".51"/>
<circle cx="101.6" cy="62.5" r=".51"/>
<circle cx="108" cy="62.5" r=".51"/>
<circle cx="116.8" cy="62.5" r=".51"/>
<circle cx="123.2" cy="62.5" r=".51"/>
<circle cx="129.5" cy="62.5" r=".51"/>
<circle cx="133.4" cy="62.5" r=".51"/>
<circle cx="148.6" cy="79" r=".51"/>
<circle cx="154.9" cy="79" r=".51"/>
<circle cx="172.7" cy="65" r=".51"/>
<circle cx="181.6" cy="65" r=".51"/>
<circle cx="203.2" cy="65" r=".51"/>
<circle cx="212.1" cy="65" r=".51"/>
<circle cx="219.7" cy="61.2" r=".51"/>
<circle cx="219.7" cy="65" r=".51"/>
<circle cx="226.1" cy="61.2" r=".51"/>
<circle cx="252.7" cy="66.3" r=".51"/>
<circle cx="252.7" cy="75.2" r=".51"/>
<circle cx="252.7" cy="77.7" r=".51"/>
<circle cx="252.7" cy="68.8" r=".51"/>
<circle cx="55.9" cy="94.2" r=".51"/>
<circle cx="67.3" cy="94.2" r=".51"/>
<circle cx="73.7" cy="94.2" r=".51"/>
<circle cx="80" cy="94.2" r=".51"/>
<circle cx="101.6" cy="94.2" r=".51"/>
<circle cx="108" cy="94.2" r=".51"/>
<circle cx="116.8" cy="94.2" r=".51"/>
<circle cx="123.2" cy="94.2" r=".51"/>
<circle cx="129.5" cy="94.2" r=".51"/>
<circle cx="141" cy="94.2" r=".51"/>
<circle cx="148.6" cy="94.2" r=".51"/>
<circle cx="151.1" cy="94.2" r=".51"/>
<circle cx="154.9" cy="94.2" r=".51"/>
<circle cx="166.4" cy="84.1" r=".51"/>
<circle cx="172.7" cy="84.1" r=".51"/>
<circle cx="181.6" cy="84.1" r=".51"/>
<circle cx="184.2" cy="94.2" r=".51"/>
<circle cx="198.1" cy="94.2" r=".51"/>
<circle cx="203.2" cy="94.2" r=".51"/>
<circle cx="212.1" cy="94.2" r=".51"/>
<circle cx="219.7" cy="94.2" r=".51"/>
<circle cx="219.7" cy="91.7" r=".51"/>
<circle cx="226.1" cy="91.7" r=".51"/>
<circle cx="47" cy="106.9" r=".51"/>
<circle cx="52.1" cy="106.9" r=".51"/>
<circle cx="61" cy="106.9" r=".51"/>
<circle cx="67.3" cy="106.9" r=".51"/>
<circle cx="73.7" cy="106.9" r=".51"/>
<circle cx="91.4" cy="112" r=".51"/>
<circle cx="134.6" cy="112" r=".51"/>
<circle cx="144.8" cy="112" r=".51"/>
<circle cx="146.1" cy="117.1" r=".51"/>
<circle cx="170.2" cy="112" r=".51"/>
<circle cx="170.2" cy="114.5" r=".51"/>
<circle cx="177.8" cy="112" r=".51"/>
<circle cx="184.2" cy="112" r=".51"/>
<circle cx="190.5" cy="112" r=".51"/>
<circle cx="194.3" cy="112" r=".51"/>
<circle cx="198.1" cy="112" r=".51"/>
<circle cx="200.7" cy="112" r=".51"/>
<circle cx="52.1" cy="136.1" r=".51"/>
<circle cx="61" cy="136.1" r=".51"/>
<circle cx="67.3" cy="136.1" r=".51"/>
<circle cx="73.7" cy="136.1" r=".51"/>
<circle cx="200.7" cy="122.2" r=".51"/>
<circle cx="91.4" cy="141.2" r=".51"/>
<circle cx="134.6" cy="141.2" r=".51"/>
<circle cx="144.8" cy="141.2" r=".51"/>
<circle cx="146.1" cy="146.3" r=".51"/>
<circle cx="170.2" cy="143.8" r=".51"/>
<circle cx="170.2" cy="141.2" r=".51"/>
<circle cx="177.8" cy="141.2" r=".51"/>
<circle cx="184.2" cy="141.2" r=".51"/>
<circle cx="190.5" cy="141.2" r=".51"/>
<circle cx="196.9" cy="151.4" r=".51"/>
<circle cx="196.9" cy="141.2" r=".51"/>
</g>
<g fill="none" stroke="#000" stroke-width=".51">
<path d="M99.6 37.8h4M99.6 36.3h4M146.6 37.8h4M146.6 36.3h4M152.9 37.8h4.1M152.9 36.3h4.1M65.3 44.2h4M65.3 42.7h4M71.6 44.2h4.1M71.6 42.7h4.1M78 44.2h4M78 42.7h4"/>
<path d="M114.8 44.2h4.1M114.8 42.7h4.1M121.2 44.2h4M121.2 42.7h4M127.5 44.2h4.1M127.5 42.7h4.1M179.6 49.3h4M179.6 47.7h4M210.1 44.2h4M210.1 42.7h4M217.7 42.9h4M217.7 41.4h4"/>
<path d="M65.3 78.5h4M65.3 77h4M71.6 78.5h4.1M71.6 77h4.1M78 78.5h4M78 77h4M99.6 72.1h4M99.6 70.6h4M114.8 78.5h4.1M114.8 77h4.1M121.2 78.5h4M121.2 77h4"/>
<path d="M127.5 78.5h4.1M127.5 77h4.1M179.6 74.7h4M179.6 73.1h4M210.1 79.5h4M217.7 79.5h4M146.6 86.1h4M146.6 84.6h4M152.9 86.1h4.1M152.9 84.6h4.1M210.1 81h4M217.7 81h4"/>
<path d="M58.9 114h4.1M58.9 112.5h4.1M65.3 114h4M65.3 112.5h4M137.7 104.9v4.1M139.2 104.9v4.1M137.7 134.1v4.1M139.2 134.1v4.1M175.8 122.9h4M175.8 121.4h4M182.1 122.9h4.1M182.1 121.4h4.1"/>
<path d="M188.5 122.9h4M188.5 121.4h4M58.9 143.3h4.1M58.9 141.7h4.1M65.3 143.3h4M65.3 141.7h4M175.8 152.1h4M175.8 150.6h4M182.1 152.1h4.1M182.1 150.6h4.1M188.5 152.1h4M188.5 150.6h4"/>
</g>
<g fill="none" stroke="#000" stroke-width=".38">
<path d="M138.4 38.3a4.6 4.6 0 0 1 5.1 0M138.4 35.8h5.1h-1.3M53.3 44.7a4.6 4.6 0 0 1 5.1 0M53.3 42.2h5.1h-1.3M105.4 44.7a4.6 4.6 0 0 1 5.1 0M105.4 42.2h5.1h-1.3M170.2 49.8a4.6 4.6 0 0 1 5.1 0M170.2 47.2h5.1h-1.3M200.7 43.4a4.6 4.6 0 0 1 5 0M200.7 40.9h5h-1.2M53.3 79a4.6 4.6 0 0 1 5.1 0M53.3 76.4h5.1h-1.3"/>
<path d="M105.4 79a4.6 4.6 0 0 1 5.1 0M105.4 76.4h5.1h-1.3M170.2 75.2a4.6 4.6 0 0 1 5.1 0M170.2 72.6h5.1h-1.3M200.7 79h5h-1.2M138.4 86.6a4.6 4.6 0 0 1 5.1 0M138.4 84.1h5.1h-1.3M200.7 81.5a4.6 4.6 0 0 1 5 0M49.5 114.5a4.6 4.6 0 0 1 5.1 0M49.5 112h5.1h-1.3M167.6 123.4a4.6 4.6 0 0 1 5.1 0M167.6 120.9h5.1h-1.3"/>
<path d="M49.5 143.8a4.6 4.6 0 0 1 5.1 0M49.5 141.2h5.1h-1.3M167.6 152.6a4.6 4.6 0 0 1 5.1 0M167.6 150.1h5.1h-1.3"/>
</g>
<g font-size="4.2">
<text x="19" y="18.5">Open Hardware DSP Platform - www.ohdsp.org</text>
<text x="19" y="22.7">Multi Output Power Supply for OHDSP</text>
<text x="19" y="26.9">Revision 1.1</text>
<text x="16.5" y="179.3">Note:</text>
</g>
<g font-size="2.8">
<text x="138.9" y="35.6">+</text>
<text x="53.8" y="41.9">+</text>
<text x="105.9" y="41.9">+</text>
<text x="201.1" y="40.6">+</text>
<text x="170.6" y="47">+</text>
<text x="53.8" y="76.2">+</text>
<text x="105.9" y="76.2">+</text>
<text x="170.6" y="72.4">+</text>
<text x="138.9" y="83.8">+</text>
<text x="201.1" y="78.7">+</text>
<text x="50" y="111.8">+</text>
<text x="168.1" y="120.6">+</text>
<text x="50" y="141">+</text>
<text x="168.1" y="149.9">+</text>
<text x="17.8" y="184.4">See bill of materials for detailed parts information.</text>
<text x="178" y="190.5">Title: Multi Output Power Supply for OHDSP</text>
</g>
<g font-size="2.1">
<text x="19" y="29.9">9Vac input</text>
<text x="224.8" y="24.4">+9V output</text>
<text x="231.2" y="27.9">1</text>
<text x="251.5" y="26.9">0V connections</text>
<text x="19" y="32">5V, 6V, +/-9V outputs</text>
<text x="174.6" y="32.2">On heastink</text>
<text x="174.6" y="34.3">AAVID SW25, SW38,</text>
<text x="231.2" y="30.5">2</text>
<text x="257.9" y="30.5">1</text>
<text x="257.9" y="33">2</text>
<text x="20.3" y="39.6">9Vac input</text>
<text x="174.6" y="36.4">SW50, SW63</text>
<text x="257.9" y="39.4">1</text>
<text x="257.9" y="41.9">2</text>
<text x="31.8" y="43.2">1</text>
<text x="31.8" y="45.7">2</text>
<text x="257.9" y="48.3">1</text>
<text x="257.9" y="50.8">2</text>
<text x="257.9" y="57.1">1</text>
<text x="257.9" y="59.7">2</text>
<text x="257.9" y="66">1</text>
<text x="257.9" y="68.6">2</text>
<text x="257.9" y="74.9">1</text>
<text x="257.9" y="77.5">2</text>
<text x="174.6" y="88.1">On heastink</text>
<text x="174.6" y="90.2">AAVID SW25, SW38,</text>
<text x="174.6" y="92.3">SW50, SW63</text>
<text x="232.5" y="91.4">1</text>
<text x="232.5" y="94">2</text>
<text x="226.1" y="99.3">-9V output</text>
<text x="101.6" y="103.8">U101</text>
<text x="113.3" y="103.8">ADP2301AUJZ</text>
<text x="199.4" y="108.2">5V output</text>
<text x="205.8" y="111.8">1</text>
<text x="205.8" y="119.4">1</text>
<text x="205.8" y="114.3">2</text>
<text x="205.8" y="121.9">2</text>
<text x="101.6" y="133">U102</text>
<text x="113.3" y="133">ADP2301AUJZ</text>
<text x="196.8" y="132.3">6V (or 5V) output</text>
<text x="196.8" y="135.3">Set R110 to 53k6 for</text>
<text x="196.8" y="137.4">second 5V output</text>
<text x="202" y="141">1</text>
<text x="202" y="143.5">2</text>
<text x="233" y="141.2">Mouting holes and fiducials</text>
<text x="202" y="148.6">1</text>
<text x="233.3" y="145.7">MNT1</text>
<text x="243.5" y="145.7">MNT2</text>
<text x="254.3" y="145.7">FID1</text>
<text x="263.1" y="145.7">FID2</text>
<text x="202" y="151.1">2</text>
<text x="233.3" y="153.3">MNT3</text>
<text x="243.5" y="153.3">MNT4</text>
<text x="254.3" y="153.3">FID3</text>
<text x="263.1" y="153.3">FID4</text>
<text x="178" y="172">Licensed under the TAPR Open Hardware License (www.tapr.org/OHL). This documentation</text>
<text x="178" y="169">Copyright Paul Janicki 2016</text>
<text x="178" y="178">MERCHANTABILITY, SATISFACTORY QUALITY AND FITNESS FOR A PARTICULAR PURPOSE.</text>
<text x="178" y="175">is distributed WITHOUT ANY EXPRESS OR IMPLIED WARRANTY, INCLUDING OF</text>
<text x="178" y="184">Sheet: /</text>
<text x="178" y="181">Open Hardware DSP Platform - www.ohdsp.org</text>
<text x="178" y="186.7">File: PSU-5V-6V-Dual9V.sch</text>
<text x="178" y="196.9">KiCad E.D.A. kicad 4.0.2-stable</text>
<text x="178" y="194.1">Size: A4</text>
<text x="200" y="194.1">Date: 2016-05-20</text>
<text x="263" y="194.1">Rev: 1.1</text>
<text x="263" y="196.9">Id: 1/1</text>
</g>
<g font-size="1.8">
<text x="35" y="11.9">1</text>
<text x="85" y="11.9">2</text>
<text x="135" y="11.9">3</text>
<text x="185" y="11.9">4</text>
<text x="235" y="11.9">5</text>
<text x="285" y="11.9">6</text>
<text x="80.7" y="24.3">VCC</text>
<text x="10.4" y="35.9">A</text>
<text x="142.6" y="35.1">C149</text>
<text x="285.4" y="35.9">A</text>
<text x="57.3" y="37.3">PWR_FLAG</text>
<text x="57.5" y="41.4">C105</text>
<text x="109.6" y="41.4">C117</text>
<text x="142.6" y="40.2">220u</text>
<text x="204.8" y="40.2">C137</text>
<text x="57.7" y="46.5">2200u</text>
<text x="109.7" y="46.5">2200u</text>
<text x="142.6" y="42.2">25V</text>
<text x="174.3" y="46.5">C127</text>
<text x="204.8" y="47.3">25V</text>
<text x="204.9" y="45.3">220u</text>
<text x="35.5" y="52.9">GNDA</text>
<text x="57.5" y="48.6">25V</text>
<text x="109.6" y="48.6">25V</text>
<text x="152.3" y="50.3">GNDA</text>
<text x="174.3" y="53.6">25V</text>
<text x="174.4" y="51.6">220u</text>
<text x="130.8" y="69.4">GNDA</text>
<text x="174.3" y="71.9">C128</text>
<text x="227.3" y="69.4">GNDA</text>
<text x="57.5" y="75.7">C106</text>
<text x="109.6" y="75.7">C118</text>
<text x="174.4" y="77">220u</text>
<text x="57.5" y="82.8">25V</text>
<text x="57.7" y="80.8">2200u</text>
<text x="109.6" y="82.8">25V</text>
<text x="109.7" y="80.8">2200u</text>
<text x="142.6" y="83.4">C150</text>
<text x="174.3" y="79">25V</text>
<text x="204.8" y="78.3">C138</text>
<text x="204.9" y="83.4">220u</text>
<text x="10.4" y="85.9">B</text>
<text x="142.6" y="88.4">220u</text>
<text x="158.7" y="84.6">GNDA</text>
<text x="204.8" y="85.4">25V</text>
<text x="250.1" y="85.9">GNDA</text>
<text x="285.4" y="85.9">B</text>
<text x="142.6" y="90.5">25V</text>
<text x="45.1" y="101.1">VCC</text>
<text x="252.4" y="98.9">+5V</text>
<text x="98.6" y="106.7">5</text>
<text x="103.9" y="107.6">IN</text>
<text x="119.7" y="107.6">BS</text>
<text x="126.5" y="106.7">1</text>
<text x="192.7" y="106.5">+5V</text>
<text x="53.7" y="111.3">C101</text>
<text x="98.6" y="111.8">4</text>
<text x="103.9" y="112.6">EN</text>
<text x="119.3" y="112.6">SW</text>
<text x="126.5" y="111.8">6</text>
<text x="257.3" y="112.8" transform="rotate(-90 257.3 112.8)">D109</text>
<text x="53.7" y="118.4">25V</text>
<text x="53.7" y="116.4">220u</text>
<text x="98.6" y="116.8">2</text>
<text x="103.9" y="117.7">GND</text>
<text x="119.8" y="117.7">FB</text>
<text x="126.5" y="116.8">3</text>
<text x="193.1" y="118.6">PWR_FLAG</text>
<text x="259.8" y="117.5" transform="rotate(-90 259.8 117.5)">Green LED 1206</text>
<text x="49.5" y="125.3">GNDA</text>
<text x="58.4" y="125.3">GNDA</text>
<text x="64.7" y="125.3">GNDA</text>
<text x="71.1" y="125.3">GNDA</text>
<text x="91.4" y="125.3">GNDA</text>
<text x="171.8" y="120.2">C147</text>
<text x="171.8" y="125.3">220u</text>
<text x="171.8" y="127.3">25V</text>
<text x="198.1" y="129.1">GNDA</text>
<text x="10.4" y="135.9">C</text>
<text x="98.6" y="135.9">5</text>
<text x="103.9" y="136.8">IN</text>
<text x="119.7" y="136.8">BS</text>
<text x="126.5" y="135.9">1</text>
<text x="132" y="132.9">GNDA</text>
<text x="161.2" y="134.2">GNDA</text>
<text x="167.6" y="134.2">GNDA</text>
<text x="175.2" y="134.2">GNDA</text>
<text x="181.6" y="134.2">GNDA</text>
<text x="187.9" y="134.2">GNDA</text>
<text x="251.4" y="136.7">GNDA</text>
<text x="285.4" y="135.9">C</text>
<text x="53.7" y="140.5">C102</text>
<text x="98.6" y="141">4</text>
<text x="103.9" y="141.9">EN</text>
<text x="119.3" y="141.9">SW</text>
<text x="126.5" y="141">6</text>
<text x="53.7" y="147.6">25V</text>
<text x="53.7" y="145.6">220u</text>
<text x="98.6" y="146">2</text>
<text x="103.9" y="146.9">GND</text>
<text x="119.8" y="146.9">FB</text>
<text x="126.5" y="146">3</text>
<text x="171.8" y="149.4">C148</text>
<text x="49.5" y="154.5">GNDA</text>
<text x="58.4" y="154.5">GNDA</text>
<text x="64.7" y="154.5">GNDA</text>
<text x="71.1" y="154.5">GNDA</text>
<text x="91.4" y="154.5">GNDA</text>
<text x="171.8" y="154.5">220u</text>
<text x="171.8" y="156.5">25V</text>
<text x="194.3" y="158.3">GNDA</text>
<text x="132" y="164.6">GNDA</text>
<text x="161.2" y="163.4">GNDA</text>
<text x="167.6" y="163.4">GNDA</text>
<text x="175.2" y="163.4">GNDA</text>
<text x="181.6" y="163.4">GNDA</text>
<text x="187.9" y="163.4">GNDA</text>
<text x="10.4" y="185.9">D</text>
<text x="285.4" y="185.9">D</text>
<text x="35" y="199.9">1</text>
<text x="85" y="199.9">2</text>
<text x="135" y="199.9">3</text>
<text x="185" y="199.9">4</text>
<text x="235" y="199.9">5</text>
<text x="285" y="199.9">6</text>
</g>
<g font-size="1.4">
<text x="160.2" y="19.9">D106</text>
<text x="169.3" y="19.9">SS14L</text>
<text x="87.7" y="26.2">600R@100MHz</text>
<text x="91" y="24.7">=&gt;2A</text>
<text x="157.7" y="27.9">3</text>
<text x="159.6" y="24.8">U103</text>
<text x="161" y="28.7">IN</text>
<text x="167.9" y="24.8">LM317</text>
<text x="168.7" y="28.7">OUT</text>
<text x="174.2" y="27.9">2</text>
<text x="42.2" y="35.1">D101</text>
<text x="91.1" y="30">L101</text>
<text x="98" y="35">C115</text>
<text x="148.9" y="35">C141</text>
<text x="155.2" y="35">C143</text>
<text x="166.1" y="34.9" transform="rotate(-90 166.1 34.9)">1</text>
<text x="166.9" y="32.3" transform="rotate(-90 166.9 32.3)">ADJ</text>
<text x="240.5" y="31.1" transform="rotate(-90 240.5 31.1)">P110</text>
<text x="241.7" y="33.1" transform="rotate(-90 241.7 33.1)">CONN_2x1</text>
<text x="267.1" y="33.6" transform="rotate(-90 267.1 33.6)">P112</text>
<text x="269" y="35.7" transform="rotate(-90 269 35.7)">CONN_2x1</text>
<text x="42" y="37">ES3D</text>
<text x="67.6" y="41.3">C109</text>
<text x="73.9" y="41.3">C111</text>
<text x="80.3" y="41.3">C113</text>
<text x="97.8" y="39.7">100p</text>
<text x="98.6" y="41.4">50V</text>
<text x="117.1" y="41.3">C119</text>
<text x="123.5" y="41.3">C121</text>
<text x="129.8" y="41.3">C123</text>
<text x="149" y="39.7">22u</text>
<text x="149.1" y="41.4">25V</text>
<text x="155.5" y="41.4">50V</text>
<text x="155.5" y="39.7">100n</text>
<text x="188.8" y="41">R115</text>
<text x="189.3" y="38.8">120</text>
<text x="212.4" y="41.3">C145</text>
<text x="220" y="40.1">C139</text>
<text x="24.7" y="46.3" transform="rotate(-90 24.7 46.3)">P103</text>
<text x="67.8" y="46">22u</text>
<text x="67.8" y="47.8">25V</text>
<text x="74.2" y="47.8">50V</text>
<text x="74.2" y="46">100n</text>
<text x="80.5" y="46">10n</text>
<text x="80.5" y="47.8">50V</text>
<text x="98.3" y="43.2">C0G</text>
<text x="117.3" y="46">22u</text>
<text x="117.4" y="47.8">25V</text>
<text x="123.7" y="47.8">50V</text>
<text x="123.7" y="46">100n</text>
<text x="130" y="46">10n</text>
<text x="130.1" y="47.8">50V</text>
<text x="149.1" y="43.2">X5R</text>
<text x="155.4" y="43.2">X7R</text>
<text x="181.9" y="46.4">C131</text>
<text x="188" y="42.7">250mW</text>
<text x="212.5" y="46">22u</text>
<text x="212.6" y="47.8">25V</text>
<text x="220.2" y="46.5">50V</text>
<text x="220.3" y="44.7">100n</text>
<text x="228.8" y="44.6">SS14L</text>
<text x="228.9" y="42.7">D107</text>
<text x="267.1" y="42.5" transform="rotate(-90 267.1 42.5)">P113</text>
<text x="269" y="44.5" transform="rotate(-90 269 44.5)">CONN_2x1</text>
<text x="22.8" y="48.4" transform="rotate(-90 22.8 48.4)">CONN_2x1</text>
<text x="42.2" y="52.9">D102</text>
<text x="67.8" y="49.6">X5R</text>
<text x="74.1" y="49.6">X7R</text>
<text x="80.5" y="49.6">X7R</text>
<text x="100" y="52.7" transform="rotate(-90 100 52.7)">R105</text>
<text x="102.2" y="51.8" transform="rotate(-90 102.2 51.8)">47</text>
<text x="117.3" y="49.6">X5R</text>
<text x="123.7" y="49.6">X7R</text>
<text x="130" y="49.6">X7R</text>
<text x="164.8" y="50.2" transform="rotate(-90 164.8 50.2)">R113</text>
<text x="167" y="49.7" transform="rotate(-90 167 49.7)">750</text>
<text x="169.3" y="51" transform="rotate(-90 169.3 51)">250mW</text>
<text x="182.1" y="52.9">50V</text>
<text x="182.2" y="51.1">100n</text>
<text x="212.6" y="49.6">X5R</text>
<text x="220.2" y="48.3">X7R</text>
<text x="267.1" y="51.4" transform="rotate(-90 267.1 51.4)">P114</text>
<text x="269" y="53.4" transform="rotate(-90 269 53.4)">CONN_2x1</text>
<text x="42" y="54.8">ES3D</text>
<text x="182.1" y="54.7">X7R</text>
<text x="267.1" y="60.3" transform="rotate(-90 267.1 60.3)">P115</text>
<text x="269" y="62.3" transform="rotate(-90 269 62.3)">CONN_2x1</text>
<text x="98" y="69.3">C116</text>
<text x="181.9" y="71.8">C132</text>
<text x="267.1" y="69.2" transform="rotate(-90 267.1 69.2)">P116</text>
<text x="269" y="71.2" transform="rotate(-90 269 71.2)">CONN_2x1</text>
<text x="67.6" y="75.6">C110</text>
<text x="73.9" y="75.6">C112</text>
<text x="80.3" y="75.6">C114</text>
<text x="97.8" y="74">100p</text>
<text x="98.3" y="77.5">C0G</text>
<text x="98.6" y="75.7">50V</text>
<text x="117.1" y="75.6">C120</text>
<text x="123.5" y="75.6">C122</text>
<text x="129.8" y="75.6">C124</text>
<text x="164.8" y="75.6" transform="rotate(-90 164.8 75.6)">R114</text>
<text x="167" y="75.1" transform="rotate(-90 167 75.1)">750</text>
<text x="169.3" y="76.4" transform="rotate(-90 169.3 76.4)">250mW</text>
<text x="182.2" y="76.5">100n</text>
<text x="67.8" y="80.3">22u</text>
<text x="67.8" y="83.9">X5R</text>
<text x="67.8" y="82.1">25V</text>
<text x="74.1" y="83.9">X7R</text>
<text x="74.2" y="82.1">50V</text>
<text x="74.2" y="80.3">100n</text>
<text x="80.5" y="80.3">10n</text>
<text x="80.5" y="83.9">X7R</text>
<text x="80.5" y="82.1">50V</text>
<text x="117.3" y="80.3">22u</text>
<text x="117.3" y="83.9">X5R</text>
<text x="117.4" y="82.1">25V</text>
<text x="123.7" y="83.9">X7R</text>
<text x="123.7" y="82.1">50V</text>
<text x="123.7" y="80.3">100n</text>
<text x="130" y="80.3">10n</text>
<text x="130" y="83.9">X7R</text>
<text x="130.1" y="82.1">50V</text>
<text x="148.9" y="83.2">C142</text>
<text x="155.2" y="83.2">C144</text>
<text x="182.1" y="80.1">X7R</text>
<text x="182.1" y="78.3">50V</text>
<text x="188" y="82">250mW</text>
<text x="188.8" y="80.1">R116</text>
<text x="212.4" y="78.2">C146</text>
<text x="212.5" y="82.8">22u</text>
<text x="220" y="78.2">C140</text>
<text x="220.3" y="82.8">100n</text>
<text x="228.8" y="81.5">SS14L</text>
<text x="228.9" y="79.6">D108</text>
<text x="267.1" y="78.1" transform="rotate(-90 267.1 78.1)">P117</text>
<text x="269" y="80.1" transform="rotate(-90 269 80.1)">CONN_2x1</text>
<text x="100" y="87" transform="rotate(-90 100 87)">R106</text>
<text x="102.2" y="86.1" transform="rotate(-90 102.2 86.1)">47</text>
<text x="149" y="87.9">22u</text>
<text x="149.1" y="89.7">25V</text>
<text x="155.5" y="89.7">50V</text>
<text x="155.5" y="87.9">100n</text>
<text x="166.1" y="88.3" transform="rotate(-90 166.1 88.3)">1</text>
<text x="189.3" y="84.7">120</text>
<text x="212.6" y="86.4">X5R</text>
<text x="212.6" y="84.6">25V</text>
<text x="220.2" y="86.4">X7R</text>
<text x="220.2" y="84.6">50V</text>
<text x="85.1" y="92.3">600R@100MHz</text>
<text x="88.4" y="90.7">=&gt;2A</text>
<text x="149.1" y="91.5">X5R</text>
<text x="155.4" y="91.5">X7R</text>
<text x="157.7" y="94">2</text>
<text x="161" y="94.7">IN</text>
<text x="166.9" y="93" transform="rotate(-90 166.9 93)">ADJ</text>
<text x="168.7" y="94.7">OUT</text>
<text x="174.2" y="94">3</text>
<text x="241.7" y="94.6" transform="rotate(-90 241.7 94.6)">P111</text>
<text x="88.6" y="96.1">L102</text>
<text x="159.6" y="98.5">U104</text>
<text x="167.9" y="98.5">LM337</text>
<text x="243.6" y="96.6" transform="rotate(-90 243.6 96.6)">CONN_2x1</text>
<text x="133" y="106.1">C125</text>
<text x="140.4" y="106.1">X7R</text>
<text x="158.5" y="103.6">SS14L</text>
<text x="169.1" y="103.6">D105</text>
<text x="253.7" y="107.9" transform="rotate(-90 253.7 107.9)">1</text>
<text x="61.2" y="111.2">C103</text>
<text x="67.6" y="111.2">C107</text>
<text x="80.9" y="110.4">R101</text>
<text x="81" y="112.6">475k</text>
<text x="134.2" y="108.6">10n</text>
<text x="140.5" y="108.6">50V</text>
<text x="147.8" y="110.1">TYS50406R8M-10</text>
<text x="152.1" y="113.9">L103</text>
<text x="61.4" y="115.9">22u</text>
<text x="61.4" y="119.4">X5R</text>
<text x="61.5" y="117.6">25V</text>
<text x="67.8" y="119.4">X7R</text>
<text x="67.8" y="117.6">50V</text>
<text x="67.9" y="115.9">100n</text>
<text x="80.9" y="116.8">R102</text>
<text x="81" y="119">100k</text>
<text x="153.3" y="119.7">R107</text>
<text x="153.4" y="117.5">53k6</text>
<text x="215.1" y="114.9" transform="rotate(-90 215.1 114.9)">P106</text>
<text x="216.8" y="115.7" transform="rotate(-90 216.8 115.7)">CONN_2x1</text>
<text x="253.7" y="114.3" transform="rotate(-90 253.7 114.3)">2</text>
<text x="137.4" y="124">B240A</text>
<text x="137.4" y="122.1">D103</text>
<text x="153.3" y="124.8">R108</text>
<text x="153.8" y="122.6">10k</text>
<text x="178.1" y="120.1">C129</text>
<text x="178.3" y="124.8">22u</text>
<text x="184.4" y="120.1">C133</text>
<text x="184.6" y="124.8">22u</text>
<text x="190.8" y="120.1">C135</text>
<text x="191.1" y="124.8">100n</text>
<text x="215.1" y="122.5" transform="rotate(-90 215.1 122.5)">P107</text>
<text x="216.8" y="124.3" transform="rotate(-90 216.8 124.3)">CONN_2x1</text>
<text x="254.6" y="125.9" transform="rotate(-90 254.6 125.9)">470</text>
<text x="178.3" y="128.3">X5R</text>
<text x="178.3" y="126.5">25V</text>
<text x="184.6" y="128.3">X5R</text>
<text x="184.7" y="126.5">25V</text>
<text x="191" y="128.3">X7R</text>
<text x="191" y="126.5">50V</text>
<text x="252.4" y="126.4" transform="rotate(-90 252.4 126.4)">R109</text>
<text x="133" y="135.3">C126</text>
<text x="134.2" y="137.8">10n</text>
<text x="140.4" y="135.3">X7R</text>
<text x="140.5" y="137.8">50V</text>
<text x="61.2" y="140.4">C104</text>
<text x="67.6" y="140.4">C108</text>
<text x="80.9" y="139.6">R103</text>
<text x="81" y="141.8">475k</text>
<text x="147.8" y="139.3">TYS50406R8M-10</text>
<text x="152.1" y="143.1">L104</text>
<text x="61.4" y="145.1">22u</text>
<text x="61.4" y="148.6">X5R</text>
<text x="61.5" y="146.9">25V</text>
<text x="67.8" y="148.6">X7R</text>
<text x="67.8" y="146.9">50V</text>
<text x="67.9" y="145.1">100n</text>
<text x="80.9" y="146">R104</text>
<text x="81" y="148.2">100k</text>
<text x="153.3" y="148.9">R110</text>
<text x="153.4" y="146.7">66k5</text>
<text x="178.1" y="149.3">C130</text>
<text x="184.4" y="149.3">C134</text>
<text x="190.8" y="149.3">C136</text>
<text x="211.4" y="144.1" transform="rotate(-90 211.4 144.1)">P108</text>
<text x="213.2" y="145.5" transform="rotate(-90 213.2 145.5)">CONN_2x1</text>
<text x="137.4" y="155.1">B240A</text>
<text x="137.4" y="153.2">D104</text>
<text x="153.3" y="154">R111</text>
<text x="153.8" y="151.8">10k</text>
<text x="178.3" y="154">22u</text>
<text x="178.3" y="155.7">25V</text>
<text x="184.6" y="154">22u</text>
<text x="184.7" y="155.7">25V</text>
<text x="191" y="155.7">50V</text>
<text x="191.1" y="154">100n</text>
<text x="211.4" y="151.8" transform="rotate(-90 211.4 151.8)">P109</text>
<text x="213.2" y="153.9" transform="rotate(-90 213.2 153.9)">CONN_2x1</text>
<text x="178.3" y="157.5">X5R</text>
<text x="184.6" y="157.5">X5R</text>
<text x="191" y="157.5">X7R</text>
</g>
</svg>
